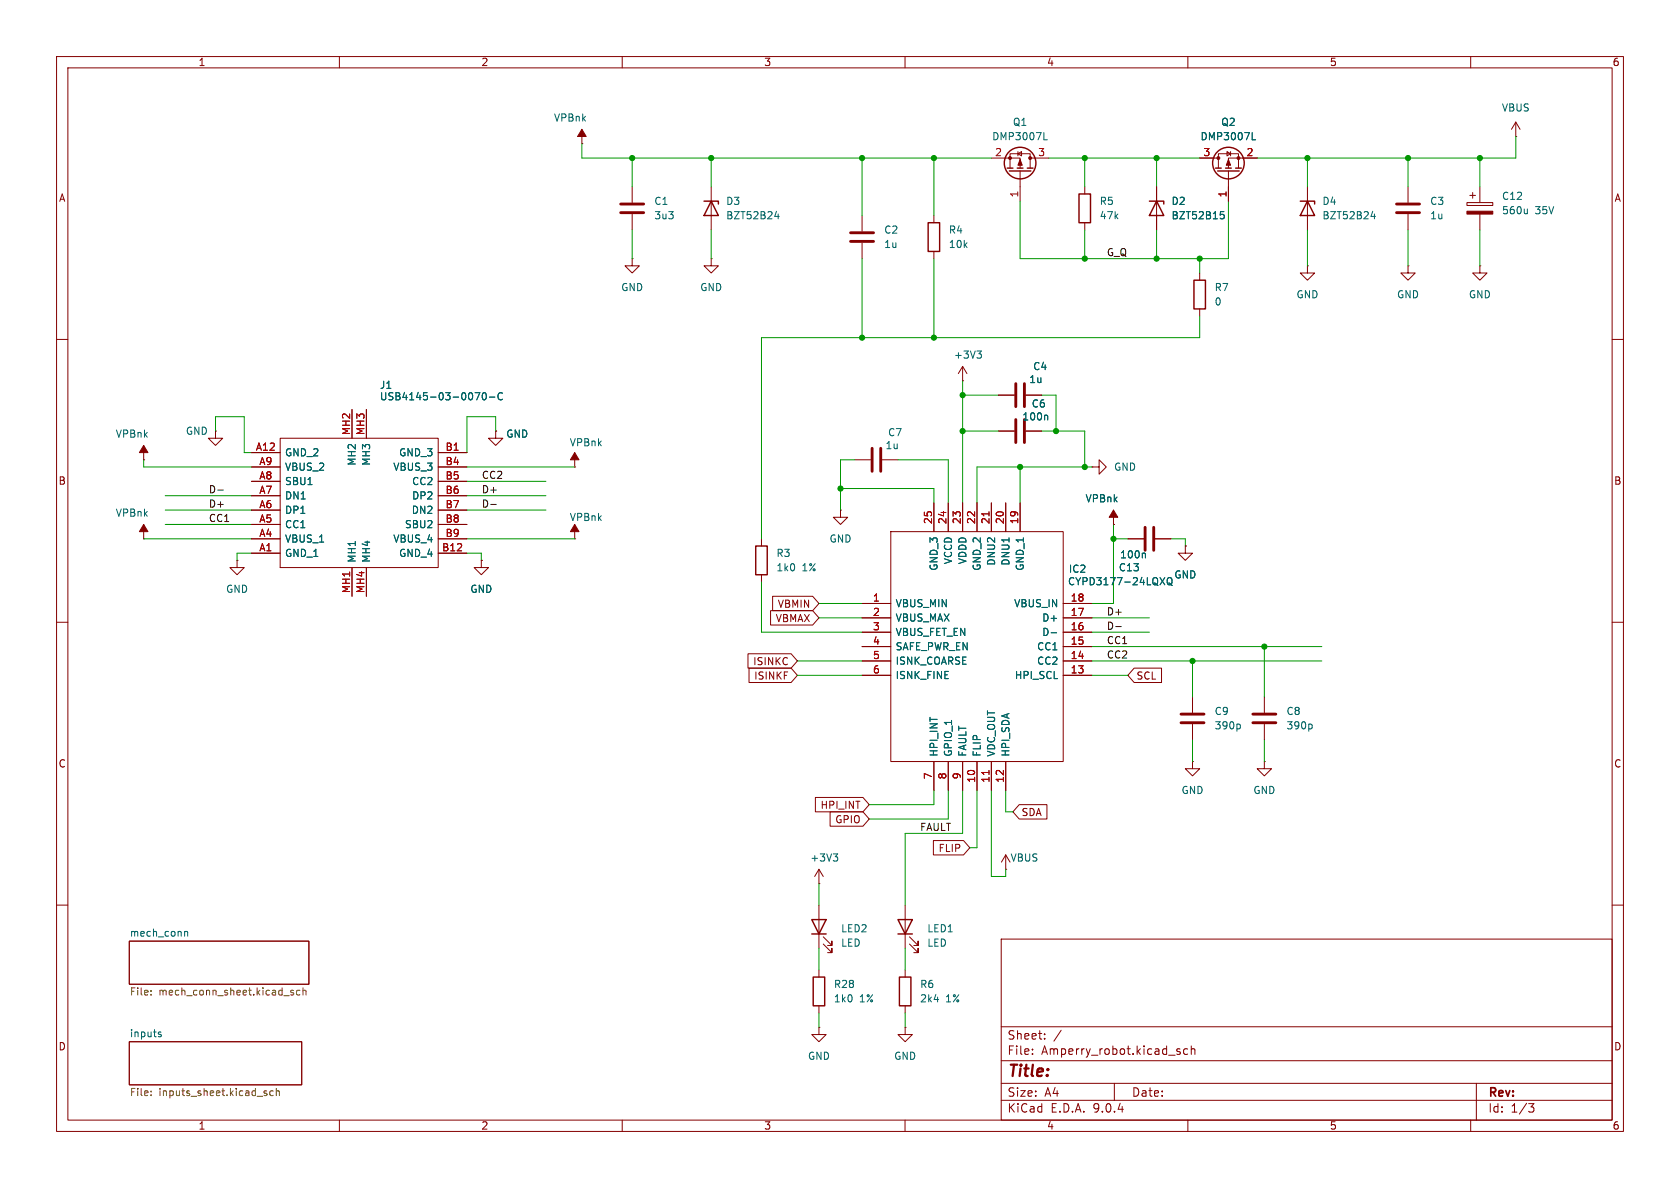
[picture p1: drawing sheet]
<svg xmlns="http://www.w3.org/2000/svg" width="297mm" height="210mm" viewBox="0 0 297 210" stroke-linecap="round" stroke-linejoin="round" font-family="sans-serif">
<g fill="none" stroke="#840000" stroke-width=".18">
<path d="M10 10h277v190h-277zM12 12h273v186h-273zM60 10v2M110 10v2M160 10v2M210 10v2M260 10v2M102.9 25.4h.1M102.9 22.9v2.5M111.8 33v2.8M111.8 37.8v2.8M125.7 33v7.6"/>
<path d="M152.4 38.1v2.8M165.1 38.1v1.3M175.3 27.9h5v1.8M178.6 29.7v-2.5h3.5v2.5M180 27.2l.6-.4v.8zM180 26.8v.8M180.3 30.2v5.4M182.1 27.9h3.3M191.8 33v1.3M191.8 39.4v1.2M204.5 33v7.6M212.1 27.9h3.3"/>
<path d="M215.4 29.7v-2.5h3.5v2.5M216.9 26.8l.7 .4-.7 .4zM217.2 30.2v5.4M217.6 26.8v.8M222.2 27.9h-5v1.8M231.1 33v7.6M248.9 33v2.8M248.9 37.8v2.8M259.3 35.8h4.6v.5h-4.6zM259.8 34.5h1.1M260.3 34v1.1M261.6 33v2.8"/>
<path d="M261.6 37.8v2.8M268 24.1h.1M268 21.6l-.8 1.3M268 21.6l.7 1.3M268 21.6v2.5M111.8 45.7v1.3h1.2l-1.2 1.3-1.3-1.3h1.3M111.8 45.7h.1M125.7 45.7v1.3h1.3l-1.3 1.3-1.2-1.3h1.2M125.7 45.7h.1M152.4 42.9v2.8M165.1 44.5v1.2M212.1 48.3v1.2"/>
<path d="M212.1 54.6v1.3M231.1 47v1.3h1.3l-1.3 1.2-1.2-1.2h1.2M231.1 47h.1M248.9 47v1.3h1.3l-1.3 1.2-1.3-1.2h1.3M248.9 47h.1M261.6 47v1.3h1.3l-1.3 1.2-1.3-1.2h1.3M261.6 47h.1M10 60h2M25.4 78.7v2.6M38.1 76.2v1.3h1.3l-1.3 1.2-1.3-1.2h1.3M38.1 76.2h.1M49.5 77.5h28v22.8h-28z"/>
<path d="M62.2 72.4v5.1M64.8 72.4v5.1M87.6 76.2v1.3h1.3l-1.3 1.2-1.2-1.2h1.2M87.6 76.2h.1M170.2 67.3h.1M170.2 64.8v2.5M170.2 64.8l-.8 1.2M170.2 64.8l.7 1.2M176.5 76.2h2.8M176.5 69.9h2.8M181.4 76.2h2.7M181.4 69.9h2.7"/>
<path d="M285 60h2M25.4 95.3h.1M25.4 81.3h.1M25.4 92.7v2.6M41.9 99.1v1.2h1.3l-1.3 1.3-1.3-1.3h1.3M41.9 99.1h.1M44.4 97.8h5.1M44.4 95.3h5.1M44.4 92.7h5.1M44.4 90.2h5.1M44.4 87.6h5.1M44.4 85.1h5.1"/>
<path d="M44.4 82.6h5.1M44.4 80h5.1M77.5 97.8h5M77.5 95.3h5M77.5 92.7h5M77.5 90.2h5M77.5 87.6h5M77.5 85.1h5M77.5 82.6h5M77.5 80h5M85.1 99.1v1.2h1.3l-1.3 1.3-1.3-1.3h1.3M85.1 99.1h.1"/>
<path d="M101.6 95.3h.1M101.6 82.6h.1M101.6 80v2.6M101.6 92.7v2.6M134.6 95.3v1.2M148.6 90.2v1.2h1.3l-1.3 1.3-1.3-1.3h1.3M148.6 90.2h.1M151.1 81.3h2.8M156 81.3h2.7M157.5 94h30.5v40.6h-30.5zM165.1 88.9v5.1M167.6 88.9v5.1"/>
<path d="M170.2 88.9v5.1M172.7 88.9v5.1M175.3 88.9v5.1M177.8 88.9v5.1M180.3 88.9v5.1M193 82.6h1.3v-1.3l1.3 1.3-1.3 1.2v-1.2M193 82.6h.1M196.8 92.7h.1M196.8 90.2v2.5M199.4 95.3h2.8M204.2 95.3h2.8M209.5 96.5v1.3h1.3l-1.3 1.3-1.2-1.3h1.2"/>
<path d="M209.5 96.5h.1M10 110h2M62.2 100.3v5.1M64.8 100.3v5.1M132.2 115.6h7.7l1.1 1.2-1.1 1.3h-7.7zM132.4 118.1h7.5l1.1 1.3-1.1 1.3h-7.5zM134.6 101.6v1.3M136.2 107.9h7.5l1.1 1.3-1.1 1.3h-7.5zM136.6 105.4h7.1l1.1 1.3-1.1 1.3h-7.1zM152.4 106.7h5.1M152.4 109.2h5.1M152.4 111.8h5.1"/>
<path d="M152.4 114.3h5.1M152.4 116.8h5.1M152.4 119.4h5.1M188 106.7h5M188 109.2h5M188 111.8h5M188 114.3h5M188 116.8h5M188 119.4h5M200.5 118.1h4.8v2.6h-4.8l-1.1-1.3zM285 110h2M165.1 134.6v5.1"/>
<path d="M167.6 134.6v5.1M170.2 134.6v5.1M172.7 134.6v5.1M175.3 134.6v5.1M177.8 134.6v5.1M210.8 134.6v1.3h1.3l-1.3 1.3-1.3-1.3h1.3M210.8 134.6h.1M210.8 123.2v2.8M210.8 128v2.8M223.5 134.6v1.3h1.3l-1.3 1.3-1.3-1.3h1.3M223.5 134.6h.1M223.5 123.2v2.8"/>
<path d="M223.5 128v2.8M144.1 141h8.5l1.1 1.2-1.1 1.3h-8.5zM144.8 156.2h.1M144.8 153.7v2.5M144.8 153.7l-.8 1.2M144.8 153.7l.7 1.2M146.7 143.5h5.9l1.1 1.3-1.1 1.3h-5.9zM165 148.6h5.3l1.1 1.3-1.1 1.2h-5.3zM177.8 153.7h.1M177.8 151.1v2.6M177.8 151.1l-.8 1.3M177.8 151.1l.8 1.3"/>
<path d="M180.2 142.2h4.9v2.6h-4.9l-1.1-1.3zM10 160h2M22.9 166.4h31.7v7.6h-31.7zM144.8 160v7.6M144.8 171.5v1.2M144.8 177.8v1.3M145.5 166.9l1.6 1.5v-.8v.8h-.8M145.5 165.6l1.6 1.5v-.7v.7h-.8M160 160v7.6M160 171.5v1.2M160 177.8v1.3M160.8 166.9l1.5 1.5v-.8v.8h-.8"/>
<path d="M160.8 165.6l1.5 1.5v-.7v.7h-.8M177 166h108v32h-108zM285 160h2M22.9 184.2h30.4v7.6h-30.4zM60 198v2M110 198v2M144.8 181.6v1.3h1.2l-1.2 1.3-1.3-1.3h1.3M144.8 181.6h.1M160 198v2M160 181.6v1.3h1.3l-1.3 1.3-1.3-1.3h1.3M160 181.6h.1M177 194.5h108"/>
<path d="M177 191.5h108M177 187.5h108M177 181.5h108M182.5 186.3v.1M182.5 185.5v.1M184.7 183.6v.1M184.7 182.8v.1M187.6 182.1l-1.3 2M197 191.5v3M208.2 185.9l.4 .1 .1 .2-.2 .2h-.3M208.2 185.4l.4 .1M210 185.5l-.5-.1-.3 .3v.4l.2 .2h.6"/>
<path d="M210 198v2M210.6 185.5l.2-.1 .4 .1v.9M210.6 184.9v1.5M260 198v2M261 191.5v6.5M270.2 195.1h1l-.5 .6 .4 .1 .1 .5-.3 .3h-.4"/>
</g>
<g fill="none" stroke="#006464" stroke-width=".18">
<path d="M137 38.3h.8M137.6 37.8v.9M184.5 24.7h.6M215.8 37.4h.6M215.9 37.9h.3l.2 .2v.5l-.5 .1M221.4 24.7h.6M242.4 38.3h.8M243 37.8v.9M270 36.9v.9M270 37.7l-.2 .1M84 69.4h.8l-.5 1.3M85.4 69.5l.2-.1a.68 .68 0 0 1 .4 .6 .68 .68 0 0 1-.4 .7l-.2-.1-.2-.4z"/>
<path d="M86.5 70.2h1M88.8 69.5a.6 .6 0 0 0-.8 .5 .6 .6 0 0 0 .6 .7l.2-.1M172.7 62h.8l-.4 .5M173.3 62.5l.2 .3v.3l-.2 .2M185 73.4l.2 .2v.6M202.3 97.8l.2 .2v.6M185.8 111.9h1M205.1 102.1l.8 1.3M205.9 102.1l-.8 1.3M206.6 103.1l.7 .4M207 102.2l-.1-.1a.43 .43 0 0 0-.6 .4v.5a.42 .42 0 0 0 .5 .4 .42 .42 0 0 0 .4-.4M219 128l.3 .2v.4l-.3 .2"/>
<path d="M231.7 128l.3 .2v.4l-.3 .2M147.3 150.9h.8l-.4 .5M147.9 151.4l.2 .3v.3l-.2 .2M32.6 164.6v.9M32.6 164.8l.2-.2 .3 .1 .1 .8M28 182.8l.5 .2v.2l-.4 .1M28 182.5h.5"/>
</g>
<g fill="none" stroke="#725600" stroke-width=".18">
<path d="M26.7 175.8v.1M26.7 175.1v.1M51.4 175.3l.5 .4-.2 .2-.3-.1M51.9 175.1h-.3l-.2 .1M53 175.1h-.3l-.3 .2 .1 .5h.5M53.6 175.2l.1-.1h.3l.1 .8M53.6 174.6v1.3M26.7 192.9v.1M26.7 193.6v.1M46.8 193.3h.4v.2l-.2 .2h-.2M46.8 192.8l.4 .1M48.3 192.9l-.4-.1-.2 .3 .1 .5h.5"/>
<path d="M48.8 193l.2-.2 .3 .1 .1 .8M48.8 192.4v1.3"/>
</g>
<g fill="none" stroke="#840000" stroke-width=".51">
<path d="M109.7 36.1h4.1M109.7 37.6h4.1M246.9 36.1h4.1M246.9 37.6h4.1M150.4 41.1h4M150.4 42.7h4M154.2 79.2v4.1M155.7 79.2v4.1M179.6 67.8v4.1M179.6 74.2v4M181.1 67.8v4.1M181.1 74.2v4"/>
<path d="M202.4 93.2v4.1M204 93.2v4.1M208.8 126.2h4.1M208.8 127.8h4.1M221.5 126.2h4.1M221.5 127.8h4.1"/>
</g>
<g fill="none" stroke="#840000" stroke-width=".25">
<path d="M124.5 35.6h2.5v.5M125.7 35.6l1.3 2.5h-2.5zM164.1 39.4h2v5.1h-2zM178.1 29.7h1M178.4 30.2h3.8M179.8 29.7h1M181.6 29.7h1M190.8 34.3h2v5.1h-2zM203.2 35.6h2.5v.5M204.5 35.6l1.2 2.5h-2.5zM214.9 29.7h1M215.3 30.2h3.8"/>
<path d="M216.7 29.7h1M218.4 29.7h1.1M229.9 35.6h2.5v.5M231.1 35.6l1.3 2.5h-2.5zM211.1 49.5h2v5.1h-2zM133.6 96.5h2v5.1h-2zM143.5 162.6h2.5l-1.2 2.5zM143.5 165.1h2.5M143.8 172.7h2v5.1h-2zM158.7 162.6h2.6l-1.3 2.5zM158.7 165.1h2.6M159 172.7h2v5.1h-2z"/>
<circle cx="180.3" cy="28.8" r="2.79"/>
<circle cx="217.2" cy="28.8" r="2.79"/>
</g>
<g fill="#840000" stroke="#840000" stroke-width=".18">
<path d="M101.6 92.7l.8 1.3h-1.6z"/>
<path d="M25.4 92.7l.8 1.3h-1.6z"/>
<path d="M102.9 22.9l.7 1.2h-1.5z"/>
<path d="M25.4 78.7l.8 1.3h-1.6z"/>
<path d="M101.6 80l.8 1.3h-1.6z"/>
<path d="M196.8 90.2l.8 1.2h-1.5z"/>
<path d="M217.2 28.2l.4 1h-.8z"/>
<path d="M259.3 37.3h4.6v.5h-4.6z"/>
<path d="M180.3 28.2l.4 1h-.7z"/>
<circle cx="215.4" cy="27.9" r=".25"/>
<circle cx="218.9" cy="27.9" r=".25"/>
<circle cx="182.1" cy="27.9" r=".25"/>
<circle cx="178.6" cy="27.9" r=".25"/>
</g>
<path d="M174.8 90.5v.7M174.8 136.2v.7" fill="none" stroke="#a90000" stroke-width=".18"/>
<path d="M38.5 86.6h1M86.8 89.2h.9M197.3 110.8h.9" fill="none" stroke="#0f0f0f" stroke-width=".18"/>
<g fill="none" stroke="#009600" stroke-width=".18">
<path d="M102.9 25.4v2.5h72.4M111.8 27.9v5.1M125.7 27.9v5.1M152.4 27.9v10.2M165.1 27.9v10.2M180.3 35.6v10.1h36.9v-10.1M185.4 27.9h26.7M191.8 27.9v5.1M204.5 27.9v5.1M231.1 27.9v5.1M248.9 27.9v5.1M261.6 27.9v5.1"/>
<path d="M268 24.1v3.8h-45.8M111.8 40.6v5.1M125.7 40.6v5.1M152.4 45.7v14M165.1 45.7v14M191.8 40.6v5.1M204.5 40.6v5.1M212.1 55.9v3.8h-77.5v35.6M212.1 45.7v2.6M231.1 40.6v6.4M248.9 40.6v6.4M261.6 40.6v6.4"/>
<path d="M38.1 76.2v-2.5h5.1v6.3h1.2M87.6 76.2v-2.5h-5.1v6.3M170.2 69.9h6.3M170.2 67.3v21.6M170.2 76.2h6.3M184.1 69.9h2.6v6.3M184.1 76.2h7.7v6.4M25.4 95.3h19M25.4 81.3v1.3h19M29.2 90.2h15.2M29.2 92.7h15.2M29.2 87.6h15.2"/>
<path d="M44.4 97.8h-2.5v1.3M82.5 95.3h19.1M82.5 82.6h19.1M82.5 97.8h2.6v1.3M82.5 85.1h14M82.5 90.2h14M82.5 87.6h14M148.6 86.4h16.5v2.5M151.1 81.3h-2.5v8.9M158.7 81.3h8.9v7.6M180.3 82.6v6.3M193 82.6h-20.3v6.3"/>
<path d="M196.8 95.3h2.6M196.8 92.7v14h-3.8M207 95.3h2.5v1.2M134.6 102.9v8.9h17.8M141 116.8h11.4M141 119.4h11.4M144.8 106.7h7.6M144.8 109.2h7.6M193 116.8h40.7M193 114.3h40.7M193 109.2h10.2M193 111.8h10.2"/>
<path d="M193 119.4h6.4M210.8 116.8v6.4M223.5 114.3v8.9M165.1 139.7v2.5h-11.4M167.6 139.7v5.1h-13.9M170.2 139.7v7.6h-10.2v12.7M172.7 139.7v10.2h-1.3M175.3 139.7v15.2h2.5v-1.2M177.8 139.7v3.8h1.3M210.8 130.8v3.8M223.5 130.8v3.8M144.8 156.2v3.8"/>
<path d="M144.8 167.6v3.9M144.8 179.1v2.5M160 167.6v3.9M160 179.1v2.5"/>
</g>
<g fill="#009600" stroke="#009600" stroke-width=".18">
<circle cx="204.5" cy="27.9" r=".46"/>
<circle cx="212.1" cy="45.7" r=".46"/>
<circle cx="204.5" cy="45.7" r=".46"/>
<circle cx="191.8" cy="45.7" r=".46"/>
<circle cx="191.8" cy="27.9" r=".46"/>
<circle cx="261.6" cy="27.9" r=".46"/>
<circle cx="248.9" cy="27.9" r=".46"/>
<circle cx="231.1" cy="27.9" r=".46"/>
<circle cx="125.7" cy="27.9" r=".46"/>
<circle cx="111.8" cy="27.9" r=".46"/>
<circle cx="165.1" cy="59.7" r=".46"/>
<circle cx="152.4" cy="59.7" r=".46"/>
<circle cx="180.3" cy="82.6" r=".46"/>
<circle cx="186.7" cy="76.2" r=".46"/>
<circle cx="148.6" cy="86.4" r=".46"/>
<circle cx="165.1" cy="27.9" r=".46"/>
<circle cx="152.4" cy="27.9" r=".46"/>
<circle cx="170.2" cy="76.2" r=".46"/>
<circle cx="170.2" cy="69.9" r=".46"/>
<circle cx="191.8" cy="82.6" r=".46"/>
<circle cx="223.5" cy="114.3" r=".46"/>
<circle cx="210.8" cy="116.8" r=".46"/>
<circle cx="196.8" cy="95.3" r=".46"/>
</g>
<text font-size="2.8" fill="#840000" x="178" y="190.9">Title:</text>
<g font-size="2.1" fill="#840000">
<text x="178" y="184">Sheet:</text>
<text x="178" y="186.7">File:</text>
<text x="184.1" y="186.7">Amperry_robot.kicad_sch</text>
<text x="178" y="196.9">KiCad</text>
<text x="178" y="194.1">Size:</text>
<text x="184.7" y="194.1">A4</text>
<text x="185.7" y="196.9">E.D.A.</text>
<text x="193.3" y="196.9">9.0.4</text>
<text x="200" y="194.1">Date:</text>
<text x="263" y="194.3">Rev:</text>
<text x="263" y="196.9">Id:</text>
<text x="267.1" y="196.9">1/3</text>
</g>
<g font-size="1.8" fill="#840000">
<text x="35" y="11.9">1</text>
<text x="85" y="11.9">2</text>
<text x="135" y="11.9">3</text>
<text x="185" y="11.9">4</text>
<text x="235" y="11.9">5</text>
<text x="285" y="11.9">6</text>
<text x="10.3" y="35.9">A</text>
<text x="285.3" y="35.9">A</text>
<text x="10.3" y="85.9">B</text>
<text x="285.3" y="85.9">B</text>
<text x="137.4" y="107.6">VBMIN</text>
<text x="137" y="110.2">VBMAX</text>
<text x="133" y="117.8">ISINKC</text>
<text x="133.2" y="120.3">ISINKF</text>
<text x="200.8" y="120.3">SCL</text>
<text x="10.3" y="135.9">C</text>
<text x="285.3" y="135.9">C</text>
<text x="145" y="143.2">HPI_INT</text>
<text x="147.6" y="145.7">GPIO</text>
<text x="180.5" y="144.5">SDA</text>
<text x="165.8" y="150.8">FLIP</text>
<text x="10.3" y="185.9">D</text>
<text x="285.3" y="185.9">D</text>
<text x="35" y="199.9">1</text>
<text x="85" y="199.9">2</text>
<text x="135" y="199.9">3</text>
<text x="185" y="199.9">4</text>
<text x="235" y="199.9">5</text>
<text x="285" y="199.9">6</text>
</g>
<g font-size="1.8" fill="#006464">
<text x="97.8" y="21.7">VPBnk</text>
<text x="179" y="22.5">Q1</text>
<text x="215.8" y="22.5">Q2</text>
<text x="265.4" y="19.9">VBUS</text>
<text x="175.3" y="25">DMP3007L</text>
<text x="212.1" y="25">DMP3007L</text>
<text x="265.4" y="35.5">C12</text>
<text x="115.6" y="36.4">C1</text>
<text x="115.6" y="39">3u3</text>
<text x="128.3" y="36.4">D3</text>
<text x="128.3" y="39">BZT52B24</text>
<text x="156.2" y="41.5">C2</text>
<text x="167.6" y="41.5">R4</text>
<text x="194.3" y="36.4">R5</text>
<text x="194.3" y="39">47k</text>
<text x="207" y="36.4">D2</text>
<text x="207" y="39">BZT52B15</text>
<text x="233.7" y="36.4">D4</text>
<text x="233.7" y="39">BZT52B24</text>
<text x="252.7" y="36.4">C3</text>
<text x="252.7" y="39">1u</text>
<text x="265.4" y="38.1">560u</text>
<text x="271.4" y="38.1">35V</text>
<text x="156.2" y="44">1u</text>
<text x="167.6" y="44">10k</text>
<text x="109.7" y="51.7">GND</text>
<text x="123.7" y="51.7">GND</text>
<text x="214.6" y="51.7">R7</text>
<text x="229.1" y="52.9">GND</text>
<text x="246.9" y="52.9">GND</text>
<text x="259.6" y="52.9">GND</text>
<text x="214.6" y="54.2">0</text>
<text x="168.6" y="63.6">+3V3</text>
<text x="182.6" y="65.6">C4</text>
<text x="67.1" y="68.9">J1</text>
<text x="67.1" y="71">USB4145-03-0070-C</text>
<text x="181.9" y="67.9">1u</text>
<text x="20.4" y="77.6">VPBnk</text>
<text x="32.8" y="77.1">GND</text>
<text x="89.4" y="77.6">GND</text>
<text x="156.9" y="77.3">C7</text>
<text x="180.6" y="74.5">100n</text>
<text x="182.3" y="72.2">C6</text>
<text x="50.3" y="83.4">VBUS_2</text>
<text x="50.3" y="80.9">GND_2</text>
<text x="63.1" y="82.4" transform="rotate(-90 63.1 82.4)">MH2</text>
<text x="65.6" y="82.4" transform="rotate(-90 65.6 82.4)">MH3</text>
<text x="69.4" y="83.4">VBUS_3</text>
<text x="70.5" y="80.9">GND_3</text>
<text x="100.6" y="79.1">VPBnk</text>
<text x="156.5" y="79.6">1u</text>
<text x="196.9" y="83.4">GND</text>
<text x="50.3" y="88.5">DN1</text>
<text x="50.3" y="86">SBU1</text>
<text x="72.8" y="88.5">DP2</text>
<text x="72.8" y="86">CC2</text>
<text x="191.8" y="89">VPBnk</text>
<text x="20.4" y="91.5">VPBnk</text>
<text x="50.3" y="93.6">CC1</text>
<text x="50.3" y="91">DP1</text>
<text x="71.5" y="93.6">SBU2</text>
<text x="72.7" y="91">DN2</text>
<text x="100.6" y="92.3">VPBnk</text>
<text x="50.3" y="98.7">GND_1</text>
<text x="50.3" y="96.1">VBUS_1</text>
<text x="63.1" y="99.6" transform="rotate(-90 63.1 99.6)">MH1</text>
<text x="65.6" y="99.6" transform="rotate(-90 65.6 99.6)">MH4</text>
<text x="69.4" y="96.1">VBUS_4</text>
<text x="70.5" y="98.7">GND_4</text>
<text x="137.2" y="98.7">R3</text>
<text x="137.2" y="101.2">1k0</text>
<text x="141.8" y="101.2">1%</text>
<text x="146.6" y="96.1">GND</text>
<text x="166" y="101" transform="rotate(-90 166 101)">GND_3</text>
<text x="168.5" y="99.8" transform="rotate(-90 168.5 99.8)">VCCD</text>
<text x="171" y="99.8" transform="rotate(-90 171 99.8)">VDDD</text>
<text x="173.6" y="101" transform="rotate(-90 173.6 101)">GND_2</text>
<text x="176.1" y="100.1" transform="rotate(-90 176.1 100.1)">DNU2</text>
<text x="178.7" y="100.1" transform="rotate(-90 178.7 100.1)">DNU1</text>
<text x="181.2" y="101" transform="rotate(-90 181.2 101)">GND_1</text>
<text x="188.9" y="101.4">IC2</text>
<text x="197.7" y="101.2">C13</text>
<text x="197.9" y="98.9">100n</text>
<text x="39.9" y="105">GND</text>
<text x="83.1" y="105">GND</text>
<text x="158.2" y="107.5">VBUS_MIN</text>
<text x="179.2" y="107.5">VBUS_IN</text>
<text x="188.7" y="103.7">CYPD3177-24LQXQ</text>
<text x="207.5" y="102.5">GND</text>
<text x="158.2" y="110.1">VBUS_MAX</text>
<text x="158.2" y="112.6">VBUS_FET_EN</text>
<text x="184.2" y="110.1">D+</text>
<text x="184.2" y="112.6">D-</text>
<text x="158.2" y="115.2">SAFE_PWR_EN</text>
<text x="158.2" y="117.7">ISNK_COARSE</text>
<text x="183.2" y="115.2">CC1</text>
<text x="183.2" y="117.7">CC2</text>
<text x="158.2" y="120.2">ISNK_FINE</text>
<text x="179.3" y="120.2">HPI_SCL</text>
<text x="214.6" y="126.6">C9</text>
<text x="214.6" y="129.1">390p</text>
<text x="227.3" y="126.6">C8</text>
<text x="227.3" y="129.1">390p</text>
<text x="166" y="133.9" transform="rotate(-90 166 133.9)">HPI_INT</text>
<text x="168.5" y="133.9" transform="rotate(-90 168.5 133.9)">GPIO_1</text>
<text x="171" y="133.9" transform="rotate(-90 171 133.9)">FAULT</text>
<text x="173.6" y="133.9" transform="rotate(-90 173.6 133.9)">FLIP</text>
<text x="176.1" y="133.9" transform="rotate(-90 176.1 133.9)">VDC_OUT</text>
<text x="178.7" y="133.9" transform="rotate(-90 178.7 133.9)">HPI_SDA</text>
<text x="208.8" y="140.6">GND</text>
<text x="221.5" y="140.6">GND</text>
<text x="143.2" y="152.5">+3V3</text>
<text x="178.6" y="152.5">VBUS</text>
<text x="22.9" y="165.7">mech_conn</text>
<text x="148.6" y="167.6">LED</text>
<text x="148.6" y="165">LED2</text>
<text x="163.8" y="167.6">LED</text>
<text x="163.8" y="165">LED1</text>
<text x="147.3" y="174.9">R28</text>
<text x="147.3" y="177.4">1k0</text>
<text x="151.9" y="177.4">1%</text>
<text x="162.6" y="174.9">R6</text>
<text x="162.6" y="177.4">2k4</text>
<text x="167.2" y="177.4">1%</text>
<text x="22.9" y="183.4">inputs</text>
<text x="142.7" y="187.6">GND</text>
<text x="158" y="187.6">GND</text>
</g>
<g font-size="1.8" fill="#a90000">
<text x="175.8" y="27.7">2</text>
<text x="183.4" y="27.7">3</text>
<text x="212.7" y="27.7">3</text>
<text x="220.3" y="27.7">2</text>
<text x="180.1" y="35" transform="rotate(-90 180.1 35)">1</text>
<text x="216.9" y="35" transform="rotate(-90 216.9 35)">1</text>
<text x="62" y="77" transform="rotate(-90 62 77)">MH2</text>
<text x="64.5" y="77" transform="rotate(-90 64.5 77)">MH3</text>
<text x="45.1" y="79.8">A12</text>
<text x="45.7" y="82.3">A9</text>
<text x="78.7" y="82.3">B4</text>
<text x="78.7" y="79.8">B1</text>
<text x="45.7" y="89.9">A6</text>
<text x="45.7" y="87.4">A7</text>
<text x="45.7" y="84.8">A8</text>
<text x="78.7" y="89.9">B7</text>
<text x="78.7" y="87.4">B6</text>
<text x="78.7" y="84.8">B5</text>
<text x="45.7" y="95">A4</text>
<text x="45.7" y="92.5">A5</text>
<text x="78.7" y="95">B9</text>
<text x="78.7" y="92.5">B8</text>
<text x="164.8" y="92.8" transform="rotate(-90 164.8 92.8)">25</text>
<text x="167.4" y="92.8" transform="rotate(-90 167.4 92.8)">24</text>
<text x="169.9" y="92.8" transform="rotate(-90 169.9 92.8)">23</text>
<text x="172.5" y="92.8" transform="rotate(-90 172.5 92.8)">22</text>
<text x="175" y="92.8" transform="rotate(-90 175 92.8)">21</text>
<text x="177.5" y="92.8" transform="rotate(-90 177.5 92.8)">20</text>
<text x="180.1" y="92.8" transform="rotate(-90 180.1 92.8)">19</text>
<text x="45.7" y="97.5">A1</text>
<text x="78.1" y="97.5">B12</text>
<text x="62" y="105" transform="rotate(-90 62 105)">MH1</text>
<text x="64.5" y="105" transform="rotate(-90 64.5 105)">MH4</text>
<text x="154.2" y="106.4">1</text>
<text x="189.2" y="106.4">18</text>
<text x="154.2" y="109">2</text>
<text x="154.2" y="111.5">3</text>
<text x="189.2" y="109">17</text>
<text x="189.2" y="111.5">16</text>
<text x="154.2" y="114">4</text>
<text x="154.2" y="116.6">5</text>
<text x="154.2" y="119.1">6</text>
<text x="189.2" y="114">15</text>
<text x="189.2" y="116.6">14</text>
<text x="189.2" y="119.1">13</text>
<text x="164.8" y="137.9" transform="rotate(-90 164.8 137.9)">7</text>
<text x="167.4" y="137.9" transform="rotate(-90 167.4 137.9)">8</text>
<text x="169.9" y="137.9" transform="rotate(-90 169.9 137.9)">9</text>
<text x="172.5" y="138.5" transform="rotate(-90 172.5 138.5)">10</text>
<text x="175" y="138.5" transform="rotate(-90 175 138.5)">11</text>
<text x="177.5" y="138.5" transform="rotate(-90 177.5 138.5)">12</text>
</g>
<g font-size="1.8" fill="#0f0f0f">
<text x="195.6" y="45.4">G_Q</text>
<text x="36.8" y="87.3">D-</text>
<text x="36.8" y="89.8">D+</text>
<text x="85.1" y="89.8">D-</text>
<text x="85.1" y="84.7">CC2</text>
<text x="85.1" y="87.3">D+</text>
<text x="36.8" y="92.4">CC1</text>
<text x="195.6" y="108.9">D+</text>
<text x="195.6" y="114">CC1</text>
<text x="195.6" y="111.4">D-</text>
<text x="195.6" y="116.5">CC2</text>
<text x="162.6" y="147">FAULT</text>
</g>
<g font-size="1.8" fill="#725600">
<text x="22.9" y="176.3">File:</text>
<text x="28.1" y="176.3">mech_conn_sheet.kicad_sch</text>
<text x="22.9" y="194.1">File:</text>
<text x="28.1" y="194.1">inputs_sheet.kicad_sch</text>
</g>
</svg>
